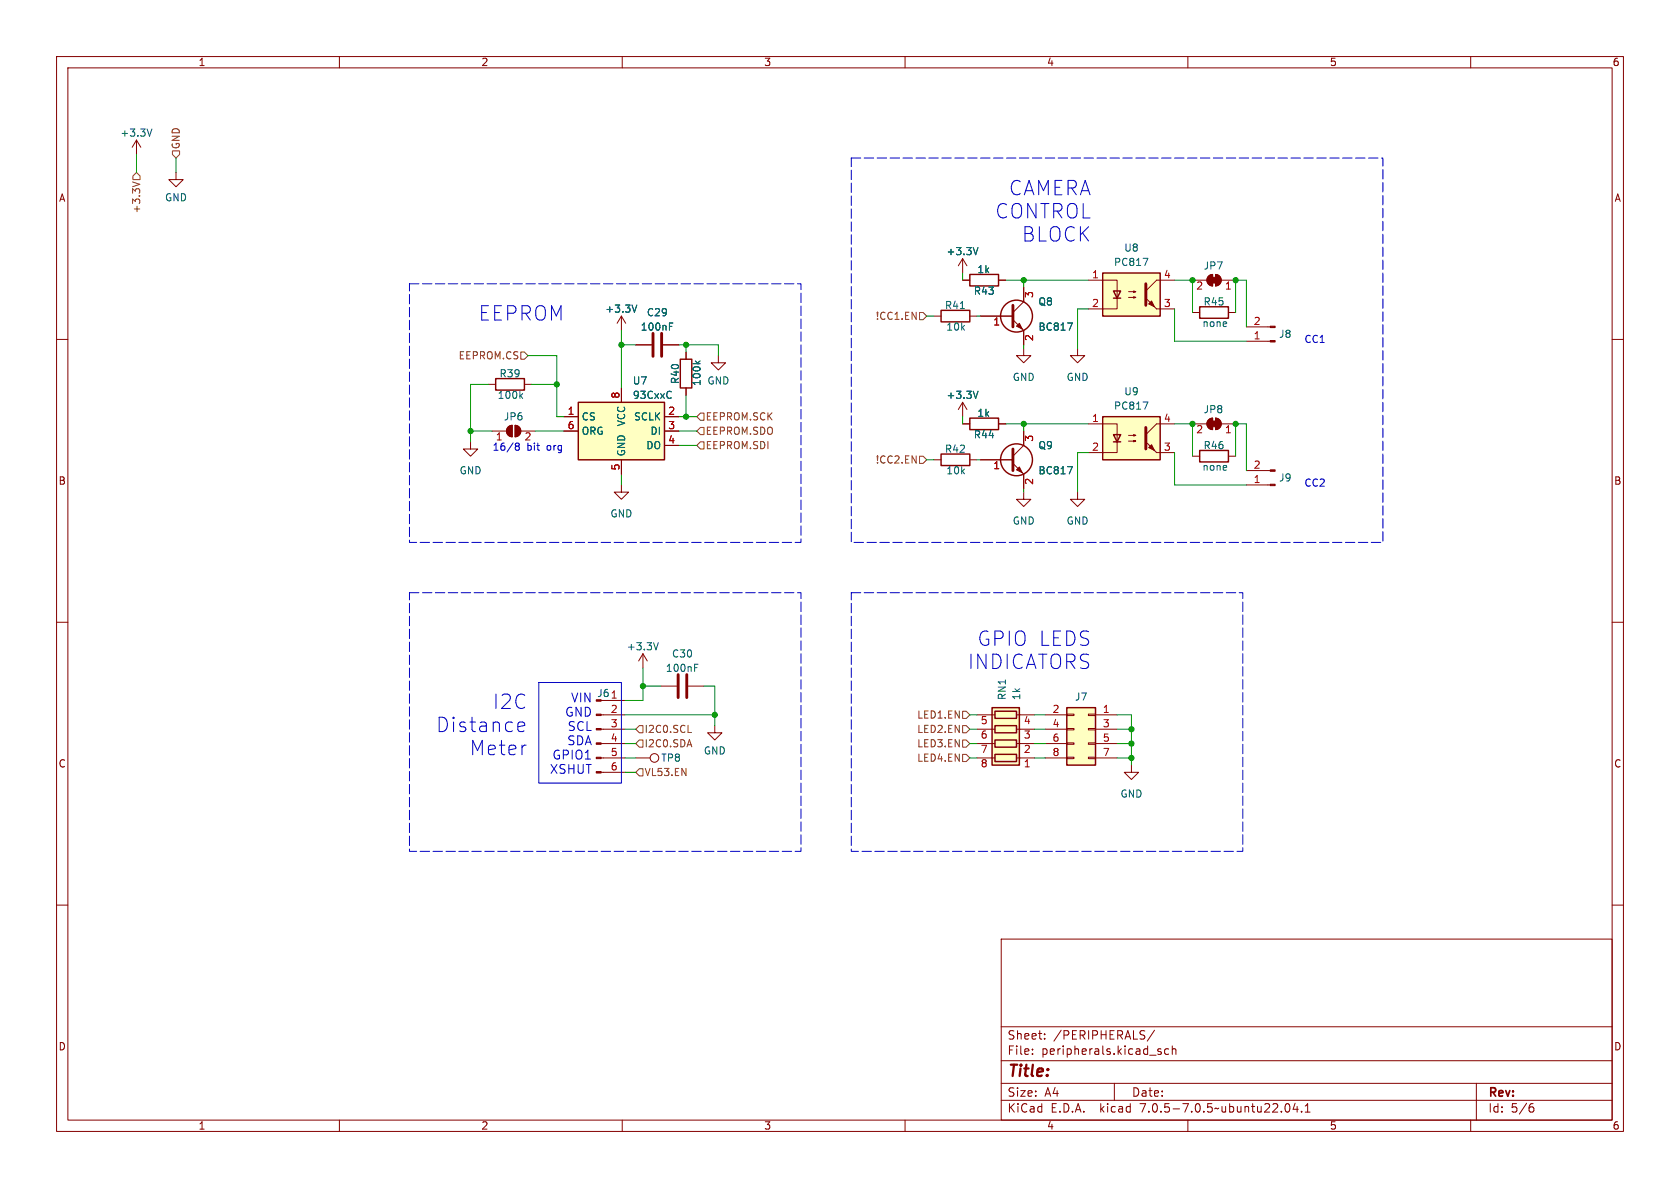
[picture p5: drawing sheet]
<svg xmlns="http://www.w3.org/2000/svg" width="297mm" height="210mm" viewBox="0 0 297 210" stroke-linecap="round" stroke-linejoin="round" font-family="sans-serif">
<g fill="none" stroke="#840000" stroke-width=".18">
<path d="M10 10h277v190h-277zM12 12h273v186h-273zM60 10v2M110 10v2M160 10v2M210 10v2M260 10v2M24.1 24.8l-.7 1.2M24.1 24.8v2.5M24.1 24.8l.8 1.2M31.1 30.5v1.3h1.3l-1.3 1.2-1.3-1.2h1.3M10 60h2"/>
<path d="M109.9 55.9v2.5M109.9 55.9l-.8 1.3M109.9 55.9l.7 1.3M165.1 55.9h1.3M170.2 45.7v2.6M170.2 49.5h1.2M170.2 45.7l-.8 1.3M170.2 45.7l.7 1.3M171.4 55.9h1.3M173.4 55.9h5.7M176.5 49.5h1.3M179.1 56.5l1.9 1.9v2.6"/>
<path d="M181 50.8v2.5l-1.9 1.9M192.4 49.5h5.1v5.1h-5.1M199.5 52.6h1.3l-.4 .1v-.2l.4 .1M199.5 51.6h1.3l-.4 .1v-.3l.4 .2M204.5 54.6h3.1M207.6 49.5h-3.1l-1.9 1.9M210.8 49.5h2.6M210.8 55.2h1.3M213.7 48.8l.7-.3v2a1.02 1.02 0 0 1-1-.6 1.02 1.02 0 0 1 .3-1.1zM214.9 48.5a1.02 1.02 0 0 1 1 1 1.02 1.02 0 0 1-1 1zM215.9 49.5h2.5M217.2 55.2h1.2"/>
<path d="M220.3 57.8h4.3M285 60h2M83.2 78.1v1.3h1.3l-1.3 1.2-1.3-1.2h1.3M86.4 67.9h1.2M87 76.2h2.5M89.9 75.5l.7-.3v2a1.02 1.02 0 0 1-1-.6 1.02 1.02 0 0 1 .3-1.1zM91.1 75.2a1.02 1.02 0 0 1 1 1 1.02 1.02 0 0 1-1 1zM92.1 76.2h2.5M92.7 67.9h1.3M99.7 76.2h2.5M99.7 73.7h2.5M109.9 68.6v2.5"/>
<path d="M112.4 61h2.8M117.2 61h2.8M117.5 76.2h2.5M117.5 73.7h2.5M117.5 78.7h2.5M121.3 62.2v1.3M121.3 68.6v1.3M127 62.9v1.2h1.3l-1.3 1.3-1.3-1.3h1.3M170.2 74.9h1.2M170.2 71.1l-.8 1.3M170.2 71.1v2.6M170.2 71.1l.7 1.3"/>
<path d="M176.5 74.9h1.3M181 61.6v1.3h1.2l-1.2 1.2-1.3-1.2h1.3M181 76.2v2.5l-1.9 1.9M190.5 61.6v1.3h1.3l-1.3 1.2-1.3-1.2h1.3M192.4 74.9h5.1v5.1h-5.1M199.5 78h1.3l-.4 .1v-.2l.4 .1M199.5 77h1.3l-.4 .1v-.3l.4 .2M207.6 74.9h-3.1l-1.9 1.9M210.8 74.9h2.6M213.7 74.2l.7-.3v2a1.02 1.02 0 0 1-1-.6 1.02 1.02 0 0 1 .3-1.1zM214.9 73.9a1.02 1.02 0 0 1 1 1 1.02 1.02 0 0 1-1 1zM215.9 74.9h2.5"/>
<path d="M220.3 60.3h4.3M109.9 85.7v1.3h1.2l-1.2 1.3-1.3-1.3h1.3M109.9 81.3v2.5M165.1 81.3h1.3M171.4 81.3h1.3M173.4 81.3h5.7M179.1 81.9l1.9 1.9v2.6M181 87v1.3h1.2l-1.2 1.2-1.3-1.2h1.3M190.5 87v1.3h1.3l-1.3 1.2-1.3-1.2h1.3M204.5 80h3.1M210.8 80.6h1.3M217.2 80.6h1.2"/>
<path d="M220.3 83.2h4.3M220.3 85.7h4.3M10 110h2M113.7 115.6l-.8 1.2M113.7 115.6v2.5M113.7 115.6l.7 1.2M285 110h2M106.3 126.4h4.2M106.3 128.9h4.2M106.3 131.4h4.2M106.3 134h4.2M106.3 136.5h4.2"/>
<path d="M106.7 123.8h3.8M112.4 134h2.5M116.8 121.3h2.8M121.7 121.3h2.8M126.4 128.3v1.2h1.2l-1.2 1.3-1.3-1.3h1.3M172.7 126.4h3.2M172.7 128.9h3.2M172.7 131.4h3.2M172.7 134h3.2M179.7 126.4h3.2M179.7 128.9h3.2M179.7 131.4h3.2"/>
<path d="M179.7 134h3.2M184.8 126.4h3.8M184.8 128.9h3.8M184.8 131.4h3.8M184.8 134h3.8M188.6 133.9h1.3v.2h-1.3zM188.6 131.3h1.3v.3h-1.3zM188.6 128.8h1.3v.2h-1.3zM188.6 126.2h1.3v.3h-1.3zM192.4 133.9h1.3v.2h-1.3zM192.4 131.3h1.3v.3h-1.3zM192.4 128.8h1.3v.2h-1.3z"/>
<path d="M192.4 126.2h1.3v.3h-1.3zM193.7 126.4h3.8M193.7 128.9h3.8M193.7 131.4h3.8M193.7 134h3.8M200 135.3v1.2h1.3l-1.3 1.3-1.2-1.3h1.2M10 160h2M285 160h2M177 166h108v32h-108zM60 198v2M110 198v2M160 198v2"/>
<path d="M177 194.5h108M177 191.5h108M177 187.5h108M177 181.5h108M182.5 186.3v.1M182.5 185.5v.1M184.7 183.6v.1M184.7 182.8v.1M197 191.5v3M204.1 182.1l-1.3 2M204.7 185.5h.5M204.7 185.8l.5 .2 .1 .2-.2 .2-.4-.1"/>
<path d="M206.6 185.5l-.4-.1-.3 .3v.4l.1 .2h.6M207.2 185.5l.3-.1 .3 .1 .1 .9M207.2 184.9v1.5M210 198v2M226.5 196.5v.1M227.3 195.2l.2-.1a.81 .81 0 0 1 .6 .6 .81 .81 0 0 1-.3 .8l-.1 .1a.81 .81 0 0 1-.4-1.4zM229 195l-.4 1.1h.9M229.3 195.6v1M230.1 196.5v.1M230.7 196.6h.9M230.7 195.5l.5-.4v1.5M260 198v2"/>
<path d="M261 191.5v6.5M270.5 195.7h.4l.3 .3-.2 .5h-.5M271 195.1l-.5 .1"/>
<circle cx="115.7" cy="134" r=".76"/>
</g>
<g fill="#ffffc2" stroke="#ffffc2" stroke-width=".18">
<path d="M188.6 125.1h5.1v10.2h-5.1z"/>
<path d="M175.4 125.1h4.8v10.2h-4.8z"/>
<path d="M194.9 73.7h10.2v7.6h-10.2z"/>
<path d="M194.9 48.3h10.2v7.6h-10.2z"/>
<path d="M102.2 71.1h15.3v10.2h-15.3z"/>
</g>
<g fill="none" stroke="#840000" stroke-width=".25">
<path d="M166.4 54.9h5v2h-5zM171.4 48.5h5.1v2h-5.1zM194.9 48.3h10.2v7.6h-10.2zM196.8 51.4h1.3l-.6 1.3zM196.8 52.7h1.3M212.1 54.2h5.1v2.1h-5.1zM87.6 66.9h5.1v2.1h-5.1zM102.2 71.1h15.3v10.2h-15.3zM120.3 63.5h2v5.1h-2zM171.4 73.9h5.1v2h-5.1zM194.9 73.7h10.2v7.6h-10.2zM196.8 76.8h1.3l-.6 1.3z"/>
<path d="M196.8 78.1h1.3M212.1 79.6h5.1v2.1h-5.1zM166.4 80.3h5v2h-5zM175.4 125.1h4.8v10.2h-4.8zM175.9 133.4h3.8v1.2h-3.8zM175.9 130.8h3.8v1.3h-3.8zM175.9 128.3h3.8v1.2h-3.8zM175.9 125.7h3.8v1.3h-3.8zM188.6 125.1h5.1v10.2h-5.1z"/>
<circle cx="179.7" cy="55.9" r="2.82"/>
<circle cx="179.7" cy="81.3" r="2.82"/>
</g>
<path d="M115.4 58.9v4.1M117 58.9v4.1M179.1 54v3.8M202.6 50.2v3.8M179.1 79.4v3.8M202.6 75.6v3.8M119.9 119.3v4M121.4 119.3v4" fill="none" stroke="#840000" stroke-width=".51"/>
<g fill="#840000" stroke="#840000" stroke-width=".18">
<path d="M179.7 83.1l.5-.5 .5 1z"/>
<path d="M179.7 57.7l.5-.5 .5 1z"/>
<path d="M214.1 49h1v1h-1z"/>
<path d="M214.9 48.5a1.02 1.02 0 0 1 1 1 1.02 1.02 0 0 1-1 1z"/>
<path d="M213.7 48.8l.7-.3v2a1.02 1.02 0 0 1-1-.6 1.02 1.02 0 0 1 .3-1.1z"/>
<path d="M214.1 74.4h1v1h-1z"/>
<path d="M214.9 73.9a1.02 1.02 0 0 1 1 1 1.02 1.02 0 0 1-1 1z"/>
<path d="M213.7 74.2l.7-.3v2a1.02 1.02 0 0 1-1-.6 1.02 1.02 0 0 1 .3-1.1z"/>
<path d="M224.6 57.7h.8v.2h-.8z"/>
<path d="M224.6 60.2h.8v.3h-.8z"/>
<path d="M224.6 83.1h.8v.2h-.8z"/>
<path d="M224.6 85.6h.8v.3h-.8z"/>
<path d="M202.6 78.1l1.9 1.9z"/>
<path d="M203.1 79.1l.5-.5 .5 1z"/>
<path d="M202.6 52.7l1.9 1.9z"/>
<path d="M203.1 53.7l.5-.5 .5 1z"/>
<path d="M89.9 75.5l.7-.3v2a1.02 1.02 0 0 1-1-.6 1.02 1.02 0 0 1 .3-1.1z"/>
<path d="M91.1 75.2a1.02 1.02 0 0 1 1 1 1.02 1.02 0 0 1-1 1z"/>
<path d="M105.4 136.4h.9v.3h-.9z"/>
<path d="M105.4 133.9h.9v.2h-.9z"/>
<path d="M105.4 131.3h.9v.3h-.9z"/>
<path d="M105.4 128.8h.9v.2h-.9z"/>
<path d="M105.4 126.2h.9v.3h-.9z"/>
</g>
<g fill="none" stroke="#006464" stroke-width=".18">
<path d="M26.9 22.8l-.5 1.3M112.6 53.9l-.4 1.3M118.4 57.1h.6M172.9 43.8l-.4 1.2M188.7 57.1h.9l-.6 1.3M202.1 45.7h.8l-.5 1.2M92 69.9l.4 .5M92.4 69.6l-.5 .5M118.6 69.2l.1 .1M118.7 70.3l-.1 .1M122.9 63.8l.5 .5M123.8 63.8l-.5 .4"/>
<path d="M172.9 69.2l-.4 1.2M202.1 71.1h.8l-.5 1.2M188.7 82.5h.9l-.6 1.3M116.4 113.6l-.4 1.3M122.8 117.4h.6"/>
</g>
<g fill="none" stroke="#725600" stroke-width=".18">
<path d="M23.4 32.2l1.3 .4M23.5 31.1l.6-.6 .7 .6v.7h-1.3zM30.5 26.7h1.2v.6l-.6 .6-.6-.6zM162.6 55.2h.6l.6 .7-.6 .6h-.6zM92.1 62.2h.6l.6 .7-.6 .6h-.6zM123.8 75.6h.7v1.2h-.7l-.6-.6zM123.8 73h.7v1.3h-.7l-.6-.6zM123.8 78.1h.7v1.3h-.7l-.6-.7zM162.6 80.6h.6l.6 .7-.6 .6h-.6zM113 130.8h.7v1.3h-.7l-.6-.7zM113 128.3h.7v1.2h-.7l-.6-.6zM113 135.9h.7v1.3h-.7l-.6-.7z"/>
<path d="M121.6 129.5h.6M170.2 133.4h.6l.6 .6-.6 .6h-.6zM170.2 130.8h.6l.6 .6-.6 .7h-.6zM170.2 128.3h.6l.6 .6-.6 .6h-.6zM170.2 125.7h.6l.6 .7-.6 .6h-.6z"/>
</g>
<path d="M91.3 78.9l-.2-.3 .2-.3h.3l.2 .3-.2 .3M91.3 78.9l-.2 .2v.4l.2 .1h.3l.2-.2v-.4l-.2-.1M91.3 78.9h.3M91.9 127.6l.7 .2 .2 .4-1.2 .3M92.6 129.2l-.7 .1M95.2 120.7h14.7v17.7h-14.7z" fill="none" stroke="#0000c2" stroke-width=".18"/>
<path d="M150.5 27.9h94v68h-94v-68M72.4 50.2h69.2v45.7h-69.2v-45.7M72.4 104.8h69.2v45.7h-69.2v-45.7M150.5 104.8h69.2v45.7h-69.2v-45.7" fill="none" stroke="#0000c2" stroke-width=".18" stroke-dasharray="1.7 .6"/>
<g fill="none" stroke="#009600" stroke-width=".18">
<path d="M24.1 27.3v3.2M31.1 27.9v2.6M109.9 58.4v10.2M163.8 55.9h1.3M170.2 48.3v1.2M172.7 55.9h.7M177.8 49.5h14.6M181 49.5v1.3M192.4 54.6h-1.9v7M207.6 54.6v5.7h12.7M207.6 49.5h3.2v5.7M218.4 55.2v-5.7h1.9v8.3"/>
<path d="M83.2 76.2h3.8M86.4 67.9h-3.2v10.2M93.3 62.9h5.1v10.8h1.3M94 67.9h4.4M94.6 76.2h5.1M109.9 61h2.5M120 61h7v1.9M120 73.7h3.2M120 76.2h3.2M120 78.7h3.2M121.3 61v1.2M121.3 69.9v3.8"/>
<path d="M170.2 73.7v1.2M177.8 74.9h14.6M181 61v.6M181 74.9v1.3M207.6 74.9h3.2v5.7M109.9 83.8v1.9M163.8 81.3h1.3M172.7 81.3h.7M181 86.4v.6M192.4 80h-1.9v7M207.6 80v5.7h12.7M218.4 80.6v-5.7h1.9v8.3"/>
<path d="M113.7 118.1v5.7h-3.2M110.5 131.4h1.9M110.5 128.9h1.9M110.5 134h1.9M110.5 136.5h1.9M110.5 126.4h15.9M113.7 121.3h3.1M124.5 121.3h1.9v7M171.4 131.4h1.3M171.4 128.9h1.3M171.4 134h1.3M171.4 126.4h1.3"/>
<path d="M182.9 131.4h1.9M182.9 128.9h1.9M182.9 134h1.9M182.9 126.4h1.9M197.5 131.4h2.5M197.5 128.9h2.5M197.5 134h2.5M197.5 126.4h2.5v8.9"/>
</g>
<g fill="#009600" stroke="#009600" stroke-width=".18">
<circle cx="83.2" cy="76.2" r=".46"/>
<circle cx="121.3" cy="61" r=".46"/>
<circle cx="109.9" cy="61" r=".46"/>
<circle cx="98.4" cy="67.9" r=".46"/>
<circle cx="210.8" cy="74.9" r=".46"/>
<circle cx="218.4" cy="74.9" r=".46"/>
<circle cx="218.4" cy="49.5" r=".46"/>
<circle cx="210.8" cy="49.5" r=".46"/>
<circle cx="200" cy="134" r=".46"/>
<circle cx="200" cy="128.9" r=".46"/>
<circle cx="200" cy="131.4" r=".46"/>
<circle cx="121.3" cy="73.7" r=".46"/>
<circle cx="181" cy="49.5" r=".46"/>
<circle cx="181" cy="74.9" r=".46"/>
<circle cx="126.4" cy="126.4" r=".46"/>
<circle cx="113.7" cy="121.3" r=".46"/>
</g>
<g font-size="3.5" fill="#0000c2">
<text x="178.5" y="34.8">CAMERA</text>
<text x="176.1" y="38.8">CONTROL</text>
<text x="180.7" y="42.9">BLOCK</text>
<text x="84.5" y="56.9">EEPROM</text>
<text x="171.3" y="118.5">INDICATORS</text>
<text x="173" y="114.4">GPIO LEDS</text>
<text x="87.3" y="125.6">I2C</text>
<text x="77.3" y="129.6">Distance</text>
<text x="83.2" y="133.7">Meter</text>
</g>
<text font-size="2.8" fill="#840000" x="178" y="190.8">Title:</text>
<g font-size="2.2" fill="#0000c2">
<text x="101" y="124.3">VIN</text>
<text x="99.9" y="126.8">GND</text>
<text x="100.3" y="131.9">SDA</text>
<text x="100.4" y="129.3">SCL</text>
<text x="97.2" y="136.9">XSHUT</text>
<text x="97.7" y="134.4">GPIO1</text>
</g>
<g font-size="2.1" fill="#840000">
<text x="178" y="183.9">Sheet:</text>
<text x="186.2" y="183.9">/PERIPHERALS/</text>
<text x="178" y="186.6">File:</text>
<text x="184" y="186.6">peripherals.kicad_sch</text>
<text x="178" y="196.8">KiCad</text>
<text x="178" y="194">Size:</text>
<text x="184.6" y="194">A4</text>
<text x="185.7" y="196.8">E.D.A.</text>
<text x="194.4" y="196.8">kicad</text>
<text x="200" y="194">Date:</text>
<text x="201.5" y="196.8">7.0.5-7.0.5~ubuntu22.04.1</text>
<text x="263" y="194.2">Rev:</text>
<text x="263" y="196.8">Id:</text>
<text x="267" y="196.8">5/6</text>
</g>
<g font-size="1.8" fill="#840000">
<text x="35" y="11.8">1</text>
<text x="85" y="11.8">2</text>
<text x="135" y="11.8">3</text>
<text x="185" y="11.8">4</text>
<text x="235" y="11.8">5</text>
<text x="285" y="11.8">6</text>
<text x="10.4" y="35.8">A</text>
<text x="285.4" y="35.8">A</text>
<text x="10.3" y="85.8">B</text>
<text x="285.3" y="85.8">B</text>
<text x="10.3" y="135.8">C</text>
<text x="285.3" y="135.8">C</text>
<text x="10.3" y="185.8">D</text>
<text x="285.3" y="185.8">D</text>
<text x="35" y="199.8">1</text>
<text x="85" y="199.8">2</text>
<text x="135" y="199.8">3</text>
<text x="185" y="199.8">4</text>
<text x="235" y="199.8">5</text>
<text x="285" y="199.8">6</text>
</g>
<g font-size="1.8" fill="#006464">
<text x="21.2" y="24.3">+3.3V</text>
<text x="29.1" y="35.8">GND</text>
<text x="167.3" y="45.3">+3.3V</text>
<text x="196.9" y="47.2">PC817</text>
<text x="198.7" y="44.6">U8</text>
<text x="212.7" y="47.8">JP7</text>
<text x="172.1" y="52.3">R43</text>
<text x="172.7" y="48.5">1k</text>
<text x="106.9" y="55.4">+3.3V</text>
<text x="113.2" y="58.6">100nF</text>
<text x="114.3" y="56.1">C29</text>
<text x="167" y="54.8">R41</text>
<text x="167.2" y="58.6">10k</text>
<text x="183.5" y="54.2">Q8</text>
<text x="183.5" y="58.6">BC817</text>
<text x="212.5" y="58">none</text>
<text x="212.7" y="54.2">R45</text>
<text x="226.1" y="59.9">J8</text>
<text x="87.9" y="70.7">100k</text>
<text x="88.3" y="66.9">R39</text>
<text x="111.8" y="68.1">U7</text>
<text x="111.8" y="70.7">93CxxC</text>
<text x="120.2" y="68" transform="rotate(-90 120.2 68)">R40</text>
<text x="124" y="68.3" transform="rotate(-90 124 68.3)">100k</text>
<text x="125" y="68.1">GND</text>
<text x="167.3" y="70.7">+3.3V</text>
<text x="179" y="67.5">GND</text>
<text x="188.5" y="67.5">GND</text>
<text x="198.7" y="70">U9</text>
<text x="89" y="74.5">JP6</text>
<text x="102.7" y="74.5">CS</text>
<text x="102.7" y="77">ORG</text>
<text x="110.7" y="75.4" transform="rotate(-90 110.7 75.4)">VCC</text>
<text x="112.1" y="74.5">SCLK</text>
<text x="115" y="77">DI</text>
<text x="172.1" y="77.7">R44</text>
<text x="172.7" y="73.9">1k</text>
<text x="196.9" y="72.6">PC817</text>
<text x="212.7" y="73.2">JP8</text>
<text x="110.7" y="80.8" transform="rotate(-90 110.7 80.8)">GND</text>
<text x="114.2" y="79.6">DO</text>
<text x="167" y="80.2">R42</text>
<text x="183.5" y="79.6">Q9</text>
<text x="212.5" y="83.4">none</text>
<text x="212.7" y="79.6">R46</text>
<text x="81.2" y="84">GND</text>
<text x="167.2" y="84">10k</text>
<text x="183.5" y="84">BC817</text>
<text x="226.1" y="85.3">J9</text>
<text x="107.9" y="91.6">GND</text>
<text x="179" y="92.9">GND</text>
<text x="188.5" y="92.9">GND</text>
<text x="110.8" y="115.1">+3.3V</text>
<text x="117.7" y="118.9">100nF</text>
<text x="118.7" y="116.4">C30</text>
<text x="105.5" y="123.4">J6</text>
<text x="107.9" y="123.6">1</text>
<text x="178" y="123.8" transform="rotate(-90 178 123.8)">RN1</text>
<text x="180.5" y="123.8" transform="rotate(-90 180.5 123.8)">1k</text>
<text x="190" y="124">J7</text>
<text x="116.8" y="134.8">TP8</text>
<text x="124.4" y="133.5">GND</text>
<text x="198" y="141.2">GND</text>
</g>
<g font-size="1.8" fill="#725600">
<text x="31.9" y="26.5" transform="rotate(-90 31.9 26.5)">GND</text>
<text x="25" y="37.8" transform="rotate(-90 25 37.8)">+3.3V</text>
<text x="154.8" y="56.7">!CC1.EN</text>
<text x="81.1" y="63.7">EEPROM.CS</text>
<text x="124.7" y="77">EEPROM.SDO</text>
<text x="124.7" y="74.5">EEPROM.SCK</text>
<text x="124.7" y="79.6">EEPROM.SDI</text>
<text x="154.8" y="82.1">!CC2.EN</text>
<text x="113.9" y="129.7">I2C0.SCL</text>
<text x="162.1" y="129.7">LED2.EN</text>
<text x="162.1" y="127.2">LED1.EN</text>
<text x="113.9" y="132.3">I2C0.SDA</text>
<text x="113.9" y="137.4">VL53.EN</text>
<text x="162.1" y="134.8">LED4.EN</text>
<text x="162.1" y="132.3">LED3.EN</text>
</g>
<g font-size="1.8" fill="#a90000">
<text x="182.9" y="52.7" transform="rotate(-90 182.9 52.7)">3</text>
<text x="193" y="49.3">1</text>
<text x="205.7" y="49.3">4</text>
<text x="211.4" y="51.4">2</text>
<text x="216.5" y="51.4">1</text>
<text x="175.5" y="57.8">1</text>
<text x="193" y="54.4">2</text>
<text x="205.7" y="54.4">3</text>
<text x="221.6" y="57.5">2</text>
<text x="182.9" y="60.4" transform="rotate(-90 182.9 60.4)">2</text>
<text x="221.6" y="60.1">1</text>
<text x="109.6" y="70.5" transform="rotate(-90 109.6 70.5)">8</text>
<text x="100.3" y="73.4">1</text>
<text x="100.3" y="75.9">6</text>
<text x="118.1" y="73.4">2</text>
<text x="118.1" y="75.9">3</text>
<text x="193" y="74.7">1</text>
<text x="205.7" y="74.7">4</text>
<text x="211.4" y="76.8">2</text>
<text x="216.5" y="76.8">1</text>
<text x="92.7" y="78.1">2</text>
<text x="109.6" y="83.2" transform="rotate(-90 109.6 83.2)">5</text>
<text x="118.1" y="78.5">4</text>
<text x="175.5" y="83.2">1</text>
<text x="182.9" y="78.1" transform="rotate(-90 182.9 78.1)">3</text>
<text x="193" y="79.8">2</text>
<text x="205.7" y="79.8">3</text>
<text x="221.6" y="82.9">2</text>
<text x="182.9" y="85.8" transform="rotate(-90 182.9 85.8)">2</text>
<text x="221.6" y="85.5">1</text>
<text x="107.9" y="126.1">2</text>
<text x="107.9" y="128.7">3</text>
<text x="107.9" y="131.2">4</text>
<text x="173.3" y="128.3">5</text>
<text x="173.3" y="130.8">6</text>
<text x="180.9" y="130.8">3</text>
<text x="180.9" y="128.3">4</text>
<text x="186" y="126.1">2</text>
<text x="186" y="128.7">4</text>
<text x="186" y="131.2">6</text>
<text x="194.9" y="126.1">1</text>
<text x="194.9" y="128.7">3</text>
<text x="194.9" y="131.2">5</text>
<text x="107.9" y="133.7">5</text>
<text x="107.9" y="136.3">6</text>
<text x="173.3" y="133.4">7</text>
<text x="173.3" y="135.9">8</text>
<text x="180.9" y="135.9">1</text>
<text x="180.9" y="133.4">2</text>
<text x="186" y="133.7">8</text>
<text x="194.9" y="133.7">7</text>
</g>
<g font-size="1.8" fill="#0000c2">
<text x="230.5" y="60.7">CC1</text>
<text x="87" y="79.8">16/8</text>
<text x="87.6" y="78.1">1</text>
<text x="93" y="79.8">bit</text>
<text x="96.6" y="79.8">org</text>
<text x="230.5" y="86.1">CC2</text>
</g>
</svg>
